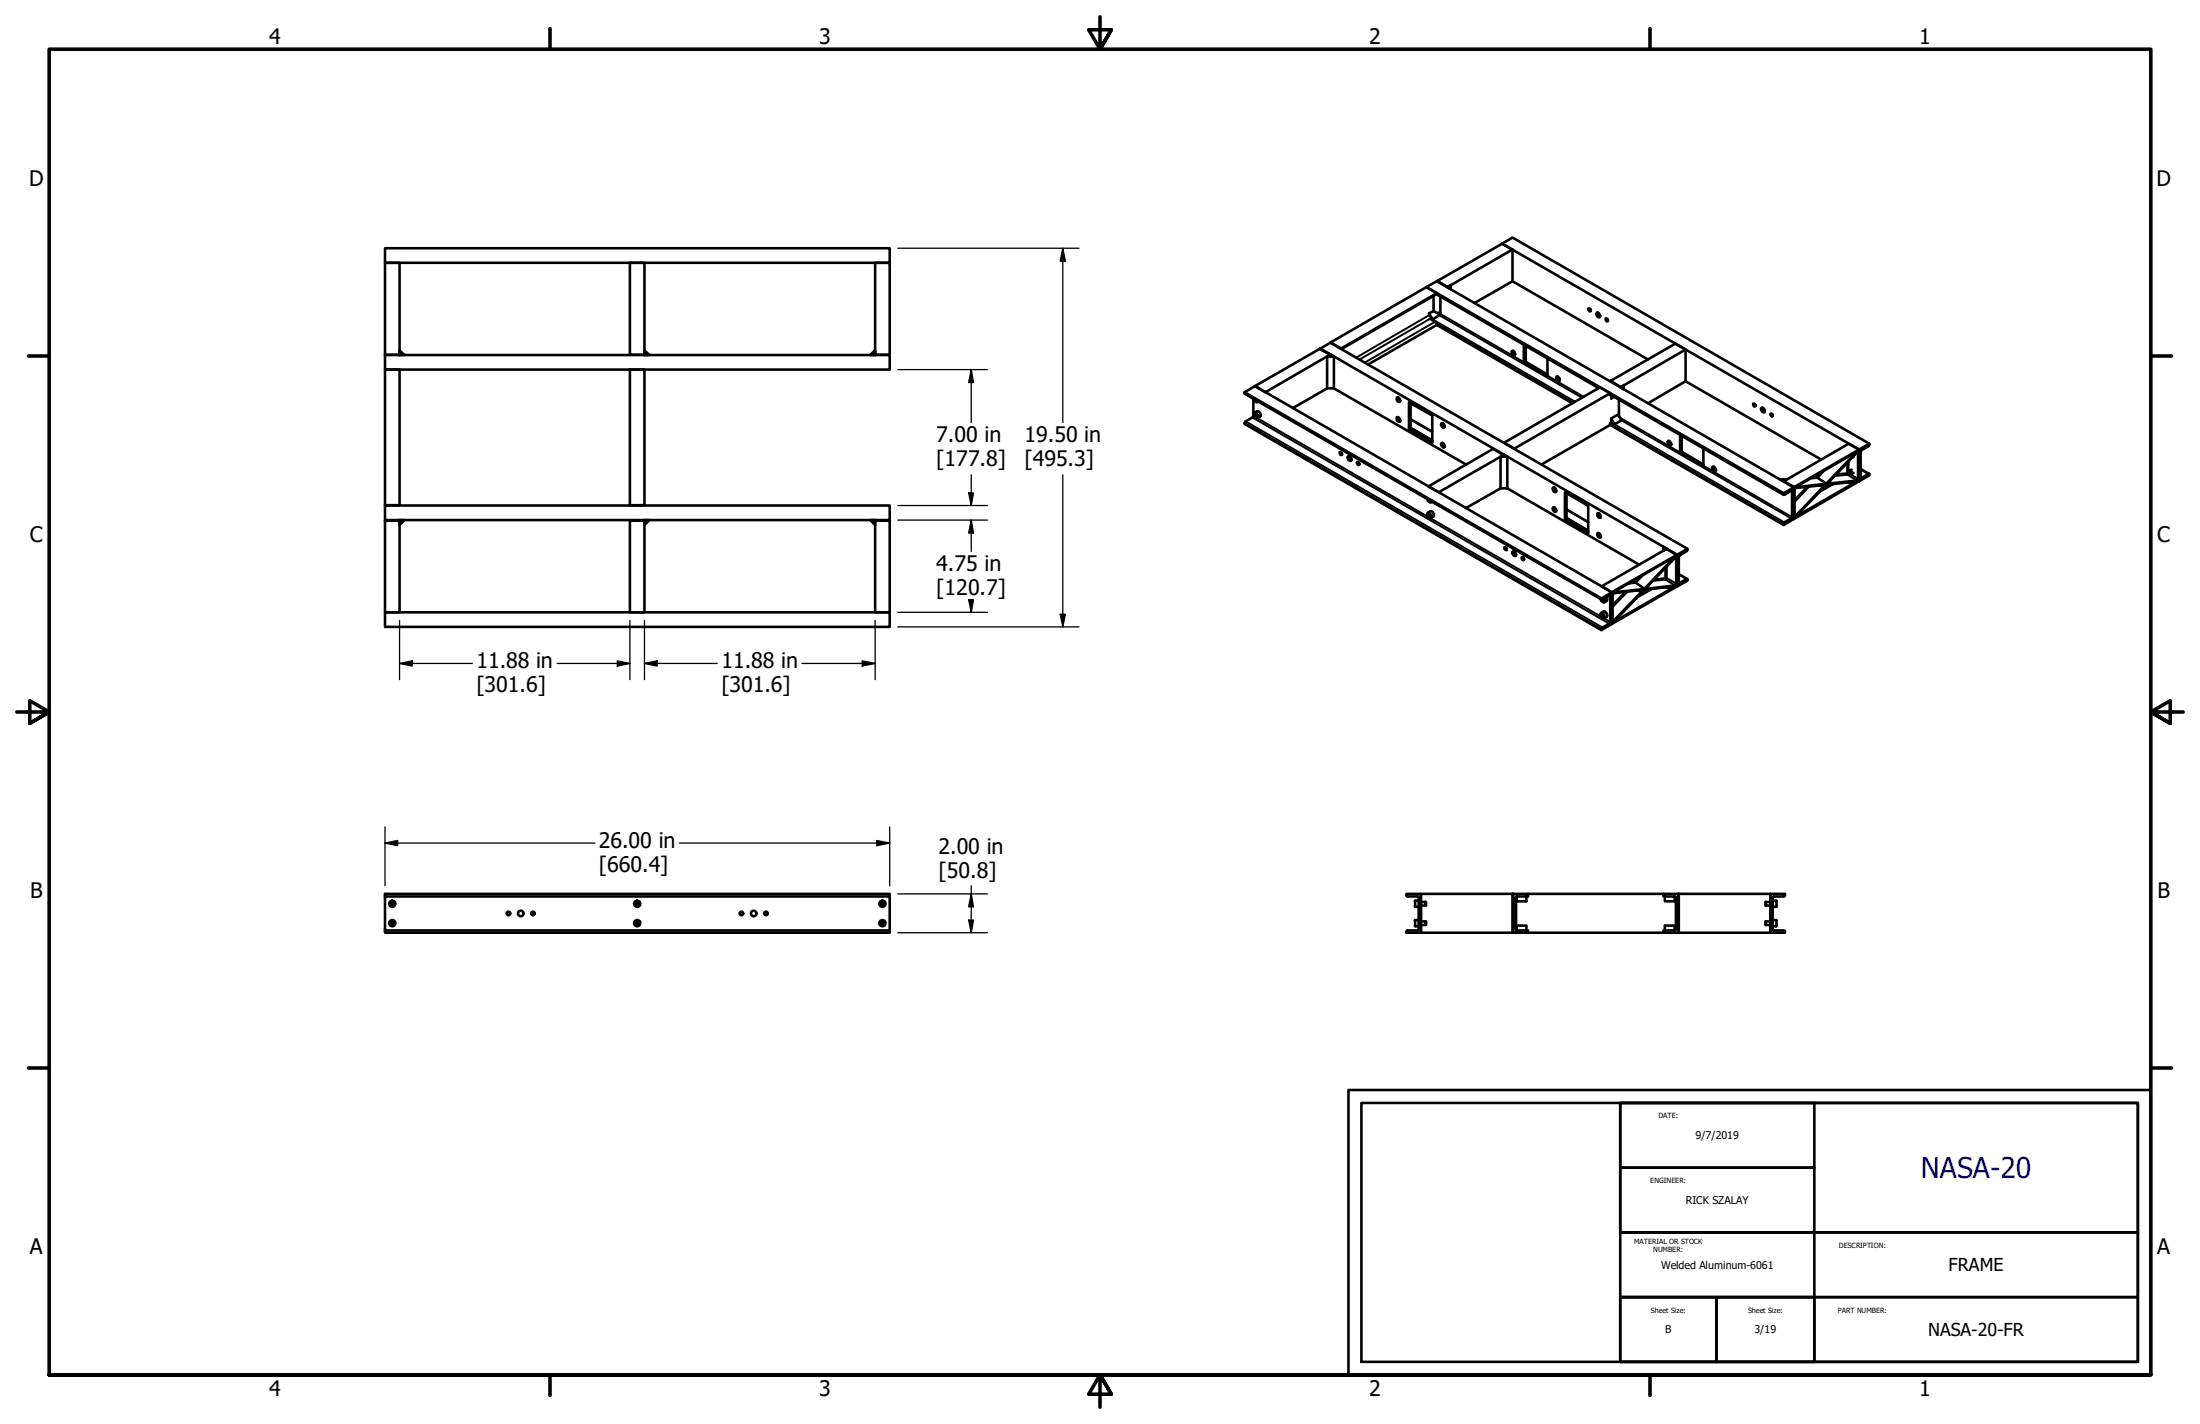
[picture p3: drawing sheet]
<svg xmlns="http://www.w3.org/2000/svg" width="432mm" height="279mm" viewBox="0 0 432 279" stroke-linecap="round" stroke-linejoin="round" font-family="sans-serif">
<!-- layer: Visible (ANSI) -->
<g fill="none" stroke="#000" stroke-width=".51">
<path d="M75.6 48.7h99v2.9h-99zM280 56.3l70.1 40.5v.3l1.6-.8v5.3l-1.5 .9-.1 .5-34.1-19.6M280 56.3l2-1.1 70 40.4-1.9 1.2M280 56.3l-18.8 10.9 2 1.2M280 56.3l2 1.2M281.4 58v3M281.9 57.7l31.9 18.4M281.9 57.7l-18.6 10.8M282 57.5l-.1 .2M282 57.5l-18.8 10.9M282.1 55.1l12.7-7.3 2.1 1.2-12.8 7.3-2-1.2v.1M282.7 58.2v3.2h-.7l-.6-.4-.9 .5"/>
<path d="M284 56.3l.7-.4v.8zM296.9 49v6.2l-7.5 4.2M296.9 55.2l26.6 15.3M75.6 69.6v-18h2.8v18l-2.8 .1M75.6 69.7h99v2.8h-99zM78.4 68.7l1 1h-1zM78.4 69.6l-.1 .1M123.6 69.6v-18h2.9v18h-2.9l.2 .1M123.6 72.5h2.9v26.6h-2.9zM126.5 68.7l.9 1h-.9zM126.5 69.6l-.1 .1M171.8 68.7v1h-1z"/>
<path d="M171.8 69.6v.1M174.6 69.6v-18h-2.8v18h2.8l-.1 .1M244.3 77l70 40.4 .2 .3 1.5-.8v5.4l-1.5 .8-.2 .5-70-40.4 .2-.5 1.3-.8 .2-.2v-3.5M246.1 78.3a.57 .57 0 0 0 .3 .5 .57 .57 0 0 0 .6 0M246.3 75.8l12.7-7.3 2 1.1-12.7 7.4zM246.3 78.4l.3 .3 .1-.1M246.5 78.5h-.1M259.1 68.5v-.1l2-1.2 70.1 40.5-.2 .4-1.4 .9-.1 .2v5.2l1.5-.8h.2v.3l-2 1.2M259.1 68.4l70.1 40.4 2-1.1M260.5 70l.6-.5 .7 .5zM260.5 70v6.2h1.3v-6.2M260.5 76.2l-6.8 3.9"/>
<path d="M261.2 67.2h.1M261.8 76.2l25.9 14.9M263.2 68.4v.1M274.1 78a.5 .5 0 0 1 .6 .3 .5 .5 0 0 1-.1 .6 .66 .66 0 0 1-.5-.9zM274.4 78l.1 .4 .3 .3M276.9 79.1v4.9M280.5 61.8v-.3l.7 1.2-.3-.2h-.2l1 .6 .3 .7M282 63.8l26.6 15.3M282 63.8l-13.5 7.7M282.3 61.4l.2 .4-1.3 .9M296.8 68.8a.55 .55 0 0 1 .5 .3 .55 .55 0 0 1-.1 .6 .61 .61 0 0 1-.4-.9zM297 68.8l.4 .7"/>
<path d="M299.1 71.2l.4-.2 4.2 2.5M299.1 67.6v3.6M299.5 67.8v3.2M303.7 70.3v3.6l-4.6-2.7M305.8 73.9l.3 .8a.51 .51 0 0 1-.6-.2 .51 .51 0 0 1 .1-.6l.4 .2 .1 .4M311.8 60.5a.32 .32 0 0 1 .4 .2 .32 .32 0 0 1-.2 .4l-.3-.4zM312.1 60.6l.1 .2M313.4 61.3a.61 .61 0 0 1 .5 1 .65 .65 0 0 1-.5-1zM313.6 61.3l.2 .5 .3 .2M315.2 62.5a.31 .31 0 0 1 .4 .2 .31 .31 0 0 1-.3 .4l-.1-.3zM315.5 62.6l.1 .1M316 77.4l34.1 19.7"/>
<path d="M316 77.2l-18.8 10.8M316.1 74.7l12.7-7.3 2 1.2-12.7 7.3-2-1.2v.2M316.1 77.5l-.1-.3-2-1.2-18.8 10.9 2 1.1M316.2 77.5v.7l.6-.3M317.8 78.4v3.2M318.1 76l.6-.4v.8zM330.8 68.6v6.2l-7.3 4.3M330.8 74.8l26.6 15.4M344.1 79.2a.32 .32 0 0 1 .4 .2 .32 .32 0 0 1-.1 .4l-.3-.3zM344.4 79.3l.2 .1M75.6 99.2h99v2.8h-99zM75.6 99.1v-26.6h2.8v26.6l-2.8 .1"/>
<path d="M76.5 99.1v.1M125.8 99.1v.1M126.5 99.1v.1M246.1 81.1l.6-.4a.67 .67 0 0 1 .6 .3 .67 .67 0 0 1 0 .7l-.5 .3a.7 .7 0 0 1-.7-.9zM246.4 81.2l.2 .1 .2 .4-.2 .2-.3-.5zM246.4 81.3l-.1 .1M246.6 81.3v.2M246.6 81.5l-.2 .2M246.6 81.5l.1 .1M263 88.7a.32 .32 0 0 1 .3 .2 .32 .32 0 0 1-.1 .4l-.2-.3zM263.3 88.8l.1 .2M264.5 89.7a.45 .45 0 0 1 .5-.1 .45 .45 0 0 1 .2 .4 .32 .32 0 0 1-.2 .4 .32 .32 0 0 1-.4-.2z"/>
<path d="M264.8 89.5l.2 .5 .2 .2M266.3 90.7a.32 .32 0 0 1 .4 .1 .32 .32 0 0 1 0 .4l-.3-.1zM266.7 90.8l.1 .1M274.1 81.9a.5 .5 0 0 1 .6 .2 .5 .5 0 0 1-.1 .6 .6 .6 0 0 1-.5-.8zM274.4 81.9l.1 .3 .3 .3M276.9 82.2l4.2 2.5M276.9 84l-.4 .2v-5.3l4.6 2.6v5.4l-4.6-2.7M276.9 84l4.2 2.4M280.2 97.9a.57 .57 0 0 0 .2 .5 .57 .57 0 0 0 .7 0M280.3 98l.3 .4 .1-.2M280.4 95.4l12.7-7.3 2 1.2-12.7 7.3zM280.5 98.2h-.1"/>
<path d="M282.8 87.1a.41 .41 0 0 1 .5-.1 .41 .41 0 0 1 .2 .4v.3a.49 .49 0 0 1-.6-.1 .49 .49 0 0 1-.1-.5zM283.1 86.9l.2 .5 .3 .2M283.1 83.1l.2 .5 .3 .1-.1-.2a.4 .4 0 0 0-.2-.4 .4 .4 0 0 0-.5 .1 .64 .64 0 0 0 .7 .7l.1-.2M294.5 89.6l.6-.4 .7 .4zM294.5 89.6v6.2h1.3v-6.2M294.5 95.8l-6.8 3.9M295.8 95.8l26 15M297.2 88v.1M305.1 99.6l.3 .6a.47 .47 0 0 0-.1-.5 .47 .47 0 0 0-.5-.1 .5 .5 0 0 0 .1 .6 .5 .5 0 0 0 .5 .1v-.1M305.1 95.7l.3 .6a.54 .54 0 0 0-.6-.6 .52 .52 0 0 0 0 .6 .52 .52 0 0 0 .6 .2v-.2M307.5 96.8v4.9M307.5 99.9l4.2 2.5"/>
<path d="M316 83.4l-13.4 7.7M316.2 82.9l-.2 .1v.4M316.2 82.1l.7 1.1-.7-.3zM316.2 82.1l1.4-.8 .7 1.2-1.4 .7M327.6 86.6l.2 .5 .2 .1a.37 .37 0 0 1-.4 .2 .37 .37 0 0 1-.3-.4v-.3a.4 .4 0 0 1 .4-.1 .4 .4 0 0 1 .3 .4v.2M329.7 88.9l.4-.3 4.2 2.5M329.8 85.3l-.1 3.6M330.1 85.5v3.1M334.3 88v3.5l-4.6-2.6M336.1 91.6h.1a.57 .57 0 0 1 .4 .9 .6 .6 0 0 1-.5-.9zM336.4 91.6l.1 .5 .3 .2M345.7 80.1a.5 .5 0 0 1 .6 .1 .5 .5 0 0 1 0 .6v.1a.61 .61 0 0 1-.6-.8z"/>
<path d="M345.9 80l.2 .5 .3 .2M347.5 81.2a.3 .3 0 0 1 .3 .1 .3 .3 0 0 1 0 .4zM347.8 81.3l.1 .1M349.4 94h1.3l-.6 .4zM350.1 94.4l2.1 1.2h-.2v6.3l-1.9 1.1M350.1 94.4l12.7-7.3 2.1 1.1v6.2M350.1 94.4v.1M357.8 95.2l-5.5 .6-.1 .3v5.1M363 92.6v-.2a.37 .37 0 0 1 .4 .2 .37 .37 0 0 1-.1 .4l-.1-.1M363.4 92.1l-.4 .2M363.6 94.6l-5.1 .5-5.2 5.4-.2 .3M363.6 89.1l-10.3 6-.2 .3"/>
<path d="M363.8 89.7l-.3 .2M363.8 92.8l-.4 .2M364.6 88.8l-5.6 5.8v.2M364.9 94.4v-6.2l-12.7 7.4v6.2l-.2-.1M364.9 94.4l-12.7 7.4M365.2 92l1.6 1M366.9 87.1l-2 1.1-70.1-40.4 2.1-1.2 70 40.5-.2 .5-1.5 .9v5.2l.2 .1 1.3-.8h.2v.3l-2 1.1M75.6 102v.2h2.8v17.9h-2.8v-17.9M78.3 102l.1 .2M78.4 102h1l-1 1zM123.8 102l-.2 .2h2.9v17.9h-2.9v-17.9M126.4 102l.1 .2"/>
<path d="M126.5 102h.9l-.9 1zM170.8 102h1v1zM171.8 102v.2M174.5 102l.1 .2h-2.8v17.9h2.8v-17.9M280.2 100.7l.5-.4a.7 .7 0 0 1 .6 1l-.4 .4h-.3l-.4-.5zM280.4 100.8l.3 .5-.1 .2-.3-.5zM280.5 100.9l-.2 .1M280.5 101l.1 .2M280.6 101.2l-.2 .1M280.6 101.2h.1M295.3 107.4a.34 .34 0 0 1 .3 .1 .34 .34 0 0 1 0 .4l-.3-.2zM295.6 107.5l.1 .1"/>
<path d="M296.8 108.3a.52 .52 0 0 1 .7 .1 .52 .52 0 0 1 0 .7 .65 .65 0 0 1-.7-.8zM297.1 108.2l.5 .7M298.7 109.3a.32 .32 0 0 1 .4 .2 .32 .32 0 0 1-.1 .4l-.4-.4zM299 109.4l.1 .2M307.5 101.7l-.4 .2v-5.3l4.6 2.7v5.2l-4.6-2.6M307.5 101.7l4.2 2.4M313.5 104.6a.57 .57 0 0 1 .7 .7 .51 .51 0 0 1-.6 0 .51 .51 0 0 1-.1-.7zM313.5 100.8a.5 .5 0 0 1 .6 .2 .5 .5 0 0 1-.1 .6 .7 .7 0 0 1-.5-.8zM313.8 104.6l.1 .4 .3 .3M313.8 100.7l.1 .4 .3 .3M314.3 117.4l2.1-1.2-70.1-40.4-2 1.2v.3l70.1 40.4M314.6 117.6v.1"/>
<path d="M314.6 117.7l-.2 .2M314.6 117.7h.2M314.7 117.6l-.1 .4-.3-.3M315.3 117.2l.2 .5-.6 .5a.74 .74 0 0 1-.8-.7M322.1 115.8l-5.4 .6-.2 .1v5.3M327.2 107.7l-.7 .4v-.8l.7 .5M327.9 109.7l-10.3 5.9-.2 .4M327.9 115.1l-5.1 .6-5.3 5.5-.1 .3M328.9 109.4l-5.6 5.7v.3M329.1 108.9l-12.7 7.3-2.1-1.1 12.8-7.4 2 1.2v6.2l-12.7 7.3v-6.2v6.2l-2.1 1.2M329.2 108.8v6.3l-.1-.1M329.5 112.6l1.7 1"/>
<path d="M75.6 120.1h99v2.9h-99zM314.2 120.3l.6-.3a.73 .73 0 0 1 .5 1l-.5 .3a.59 .59 0 0 1-.7-.5zM314.4 120.5l.4 .4-.2 .2-.2-.1-.1-.3zM314.5 120.5l-.2 .2M314.6 120.6v.2M314.6 120.8l-.2 .2M314.6 120.8h.2M75.6 175.9h99v-.5h-99v7.2M76.8 177h.4l.1 .3-.1 .3h-.4l-.2-.3zM124.9 177h.3l.2 .3-.2 .3h-.3l-.2-.3zM173 177h.4l.1 .3-.1 .3h-.4l-.2-.3zM174.6 175.9v6.7"/>
<path d="M276.3 175.9l-.2-.1-.1-.4h2.9v7.6h-2.9v-.2M276.3 175.9h1.9l.2 .2M277.7 177.8l.1 .1M277.7 176.8v1.1M277.8 176.7l-.1 .1M277.8 177.9h.6M277.8 176.7h.6M278.4 176.1v6.2M279.3 177.7h.5M279.3 177h.5M279.8 177h.1v.6l-.1 .1M279.8 177v.7"/>
<path d="M297 175.5l-.1-.1v7.6l.1-.1M297 175.4h-18.1v7.6h18.1M297 175.4h2.8v.4l-.2 .1v.9h-1.9v-.9M297 175.4v7.6h2.8v-.2M297.4 176.1v6.2M297.4 176.3h.2M297.6 176.1v6.2M297.7 175.9l-.1 .2M297.7 175.9l-.2 .2M326.5 175.6v-.2h2.9v7.6M326.5 175.6v.3h.3M326.5 175.4h-26.6v.5h-2.2"/>
<path d="M326.5 175.7l.2 .2M326.8 175.9h1.9v.9h-1.9zM328.7 175.9l.2 .2M328.9 176.1v6.2M329.4 175.5l.1-.1v7.6l-.1-.1M329.4 175.4h18.1v7.6h-18.1M346.6 177v.7M346.6 177.7h.6M346.6 177h.6M347.9 176.1v6.2M347.9 177.9h.7M347.9 176.7h.7"/>
<path d="M348.6 176.7l.1 1.2M348.7 177.8l-.1 .1M350.1 175.9h-1.9l-.2 .2M350.1 175.9l.2-.1v-.4h-2.8v7.6h2.8v-.2M75.6 182.6h99v.4h-99zM76.8 180.8h.4l.1 .3-.1 .3h-.4l-.2-.3zM124.9 180.8h.3l.2 .3-.2 .3h-.3l-.2-.3zM173 180.8h.4l.1 .3-.1 .3h-.4l-.2-.3zM276.3 182.6l-.3 .2M277.7 181.6l.1 .1M277.7 180.6v1.1M277.8 180.5l-.1 .1"/>
<path d="M277.8 181.7h.6M277.8 180.5h.6M278.4 182.3l-.2 .3h-1.9M279.3 181.5h.5M279.3 180.8h.5M279.8 180.8h.1v.6l-.1 .1M279.8 180.8v.7M297.4 182.1h.2M297.5 182.3l.2 .3M297.6 182.3l.1 .3M297.7 182.6v-1h1.9v1M297.7 182.6h1.9"/>
<path d="M299.6 182.6h.3v.4h26.6M299.6 182.6l.2 .2M326.7 182.6l-.2 .2M326.8 182.6h-.3v.4h2.9M326.8 181.6h1.9v1h-1.9zM328.9 182.3l-.2 .3M346.6 180.8v.7M346.6 181.5h.6M346.6 180.8h.6M347.9 181.7h.7M347.9 180.5h.7M348 182.3l.2 .3h1.9"/>
<path d="M348.6 180.5l.1 .1M348.7 180.6l-.1 1.1M350.1 182.6l.2 .2"/>
<circle cx="363.1" cy="92.7" r=".21"/>
<circle cx="77" cy="177.3" r=".6"/>
<circle cx="99.8" cy="179.2" r=".35"/>
<circle cx="102.2" cy="179.2" r=".54"/>
<circle cx="104.6" cy="179.2" r=".35"/>
<circle cx="125.1" cy="177.3" r=".6"/>
<circle cx="145.5" cy="179.2" r=".35"/>
<circle cx="147.9" cy="179.2" r=".54"/>
<circle cx="150.3" cy="179.2" r=".35"/>
<circle cx="173.2" cy="177.3" r=".6"/>
<circle cx="77" cy="181.1" r=".6"/>
<circle cx="125.1" cy="181.1" r=".6"/>
<circle cx="173.2" cy="181.1" r=".6"/>
</g>
<!-- layer: Visible Narrow (ANSI) -->
<g fill="none" stroke="#000" stroke-width=".38">
<path d="M282 57.7l31.8 18.4M244.3 77.2l70 40.4M246.1 78.3a.44 .44 0 0 0 .3 .5 .44 .44 0 0 0 .5-.1M247 78.7l-.2 .2M280.5 61.8l-14.3 8.4M280.7 62.5l-13.9 8M280.9 62.5l28.2 16.3M281.7 63.1l-13.8 8M282 63.5l26.8 15.5M282.4 61.4l16.7 9.7M282.5 61.8l28 16.2M303.7 73.7l7.1 4.2"/>
<path d="M316 77.3l34.1 19.7M244.3 83l70 40.4M244.5 82.7l70 40.4M245.8 81.9l70 40.5M246 81.6l.3 .2M246.3 81a.57 .57 0 0 1 .5 .4 .57 .57 0 0 1-.1 .6 .65 .65 0 0 1-.4-1zM246.3 81a.7 .7 0 0 1 .5 1M246.8 82l33.5 19.4M276.9 83.9l4.2 2.5M276.9 82.4l4.2 2.4M280.2 97.9a.51 .51 0 0 0 .7 .5M281 98.4l-.1 .2"/>
<path d="M316 83.2l34.1 19.6M316.2 82.9l34 19.6M317.9 81.9l11.9 6.9M318.3 82.5l33.3 19.2M334.3 91.4l17.4 10.1M351.6 96.3l.1 .1M352.5 95.7l-.3 .3v5.2M352.5 95.7l-.1 .1M353.1 95.4h.1M353.1 95.3l.1 .1M353.2 95.4l.1 .2M353.4 95l-.3 .4 .2 .2"/>
<path d="M353.4 95l-.1 .1M354.6 95.5l-2.4 2.6M355.2 95.4l-3 3.2M356.6 93.5l.2 .2M356.6 93.5l.1 .3M356.6 93.5h-.7M356.7 93.8l1.6 1.1M356.7 93.8l-1.5 .1M356.8 93.7l-.1 .1M356.8 93.7l1.7 1.1M357 95.2l.8 .3M357.3 92.7l-.7 .8"/>
<path d="M357.8 95.5l.1 .1M357.8 95.5l-5.4 5.7-.2-.2M357.9 95.1l.1 .1-.1 .4M357.9 95.1l-.1 .4M357.9 95.1l-5.4 .6M357.9 95.6l-5.4 5.7M358.3 92.1l-1.5 1.6M358.3 94.9l.1 .2M358.3 94.9l-5.1 .5M358.4 95.1l-5.1 5.4M358.4 95.1l-5.1 .5M358.4 95.1v.1"/>
<path d="M358.5 94.8l.1 .1M358.5 94.8l-.2 .1M358.6 95.1h-.2M358.6 94.9l-.2 .2M358.6 95.1h-.1M359.2 95l-1.5 .9M360 94.9l-3.1 1.8M362.5 94.7l1 .2M362.5 90.8v2l-2.1 .2M362.6 93.2l1.8 1M362.6 93.2l-2.6 .2M362.8 92.8l-.2 .4"/>
<path d="M362.8 92.8h-.3l.1 .4M362.8 90.5v2.3M363.1 89.4l.4 .1-5 5.3M363.5 94.9l.1 .2M363.5 94.9l-10.2 5.9-.1-.2M363.6 89.1h.3l-.2 .5M363.6 89.1l-.1 .1M363.6 89.1l.1 .2-.2 .2 .2 .1M363.6 95.1l-10.2 5.9M363.6 89.1l-10.2 5.9M363.7 94.5h.1l.1 .2-.3 .4M363.7 94.5v.2l-.2 .2"/>
<path d="M363.7 94.5l-5.1 .6M363.7 89.6l-5.1 5.3M364.4 94.2v.2M364.4 94.2l.3-.3-.1 .5h-.2M364.4 94.2l-5.4 .5M364.4 88.8l-5.4 5.8-.1 .3h.2l-.1-.1M364.4 94.4l-5.3 .5M364.4 88.8l.2 .1v5l-1.8-1.1M364.6 88.8l.1 .1v-.2l-.3 .1M364.7 88.9v5M365.2 92.1l1.5 .9M365.2 93.7l.2 .1"/>
<path d="M280.2 100.7a.56 .56 0 0 1 .6 .3 .56 .56 0 0 1-.1 .7 .69 .69 0 0 1-.5-1zM280.3 100.6a.73 .73 0 0 1 .6 1.1M280.7 101.7l33.6 19.3M307.5 101.6l4.2 2.5M307.5 100l4.2 2.5M314.1 117.5a.46 .46 0 0 0 .2 .6 .46 .46 0 0 0 .6-.1l-.1-.5M314.9 117.5v.7M315.8 116.9l.2 .1M316.5 116.8v5l.2-.1 .1 .2-.3 .1v-.3M316.8 116.3l-.1 .1M316.8 116.3l-.2 .1-.1 .3M317.4 116l.2 .2"/>
<path d="M317.7 115.6l-.3 .4 .2 .2M317.7 115.6h-.1M319 116.1l-2.5 2.6M319.5 116.1l-3 3M321 114.4l1.6 1.1M321 114.4l-1.5 .2M321.1 114.3l-.1 .1M321.1 114.3l-.2-.3 .1 .4M321.3 115.9l.8 .2M321.6 113.3l-.7 .7-.7 .2M322.1 116.1l-5.4 5.6-.2-.1M322.2 115.7l.1 .1-.1 .5-.1-.2z"/>
<path d="M322.2 115.7l-5.4 .6M322.6 112.8l-1.5 1.5M322.6 115.5l.1 .1M322.6 115.5h.2M322.6 115.5l-5.1 .6-.1-.1M322.7 115.6l-5.1 .6M322.8 115.5l-.1 .1M322.8 115.6l-6 6.3M322.8 115.6v.1M323.3 115.4v.2M323.5 115.6l-1.5 .9M324.3 115.6l-3.1 1.7"/>
<path d="M326.8 111.4v2l-2.1 .3M326.8 115.3l1 .3-10.2 5.9M326.9 113.7l1.8 1.1M326.9 113.7l-2.5 .3M327.2 113.4l-.3 .3M327.2 113.4h-.4l.1 .3M327.2 111.1v2.3M327.4 110h.5M327.9 109.7l.3 .1-.2 .4M327.9 110l.1 .2M327.9 109.7h.1M327.9 109.7l-10.2 5.9"/>
<path d="M327.9 115.7l-10.2 5.9M327.9 110l-5.1 5.4-1.7-1.1M327.9 109.7l.1 .1-.1 .2M328 115.1l.2 .2-.3 .4M328 115.1v.2l-.2 .3 .1 .1M328 115.1l-5.2 .5M328 110.2l-5.2 5.3M328.7 114.8v.2M328.7 114.8l-5.4 .6-.1-.1M328.7 109.4l-5.4 5.7-.1 .4 .1 .1M328.7 109.4l.2-.1 .2 .2M328.7 115l-5.4 .6"/>
<path d="M328.7 109.4v.1M328.7 109.4l.2 .1M328.9 109.4v.1M328.9 109.5h.2M328.9 109.5v5l-1.7-1.1M329.1 114.5l-.4 .5M329.1 114.5l-.4 .3M329.1 109.5v5M329.5 114.3l.2 .1M329.5 112.7l1.5 .9M352.2 101.2v.1h.3M352.2 101.2h.1"/>
<path d="M352.2 101.2h.2l.1 .1M353.1 100.8l.3 .2M353.3 100.5l-.2 .3 .1 .2h.2M353.3 100.5h.1M314.1 120.5a.5 .5 0 0 1 .7 .1 .5 .5 0 0 1-.1 .7l-.4-.2zM314.3 120.3a.67 .67 0 0 1 .6 .3 .67 .67 0 0 1 0 .7M314.8 121.3l1.2 .7M317.4 121.5h.2M317.5 121.3l.1 .2M317.6 121.2l-.2 .3 .2 .2 .1-.1M317.6 121.5l.1 .1"/>
</g>
<g fill="#000">
<circle cx="352.2" cy="96.1" r=".19"/>
<circle cx="359.1" cy="94.4" r=".19"/>
<circle cx="322.7" cy="115.8" r=".19"/>
<circle cx="323.3" cy="115.1" r=".19"/>
</g>
<!-- layer: Visible (ANSI) -->
<g fill="#000">
<circle cx="357.8" cy="95.2" r=".25"/>
<circle cx="363.6" cy="94.6" r=".25"/>
<circle cx="322.1" cy="115.8" r=".25"/>
<circle cx="327.9" cy="115.1" r=".25"/>
</g>
<!-- layer: Title (ANSI) -->
<path d="M264.7 213.9h157.4v55.8h-157.4zM267.2 216.4h152.4v50.8h-152.4zM318 216.4h38.1v12.7h-38.1zM318 216.4h101.6v25.4h-101.6zM318 229.1h38.1v12.7h-38.1zM318 254.5v12.7h18.9v-12.7h19.2v12.7h-19.2v-12.7zM318 241.8h101.6v12.7h-101.6zM318 254.5h101.6v12.7h-101.6zM336.9 254.5v12.7M356.1 241.8v25.4" fill="none" stroke="#000" stroke-width=".51"/>
<!-- layer: Border (ANSI) -->
<g fill="none" stroke="#000" stroke-width=".7">
<path d="M107.9 5.6v4.1M215.9 3.3v6.4l-2.2-3.9h4.4l-2.2 3.9 2.2-3.9M323.8 5.6v4.1M5.6 69.8h4.1M422.1 69.8h4.1M3.3 139.7h6.4l-3.9-2.2v4.4l3.9-2.2-3.9 2.2M428.5 139.7h-6.4l3.9-2.2v4.4l-3.9-2.2 3.9 2.2M5.6 209.5h4.1M422.1 209.5h4.1M9.7 269.7v-260h412.4v260h-412.4h412.4M107.9 269.7v4.1M218.1 273.6l-2.2-3.9 2.2 3.9h-4.4l2.2-3.9v6.4"/>
<path d="M323.8 269.7v4.1"/>
</g>
<!-- layer: Dimension (ANSI) -->
<g fill="none" stroke="#000" stroke-width=".25">
<path d="M176.2 48.7h35.6M208.6 48.7l.5 2.5h-1zM208.6 48.7v34.2M176.2 72.5h17.6M190.6 72.5l.5 2.6h-1zM190.6 72.5v10.4M176.2 99.2h17.6M190.1 96.7h1l-.5 2.5zM190.6 93.2v6M208.6 93.2v29.8M176.2 102h17.6M190.1 117.7h1l-.5 2.4z"/>
<path d="M190.6 102l.5 2.6h-1zM190.6 102v6.2M190.6 117.7v2.4M78.4 130.2l2.5-.5v1zM78.4 130.2h14.3M78.4 121.7v11.6M109.3 130.2h14.3M121.2 129.7l2.4 .5-2.4 .5zM123.6 121.7v11.6M126.5 130.2l2.5-.5v1zM126.5 130.2h14.3M126.5 121.7v11.6"/>
<path d="M157.4 130.2h14.4M169.2 129.7l2.6 .5-2.6 .5zM171.8 121.7v11.6M176.2 120.1h17.6M176.2 123h35.6M208.1 120.5h1l-.5 2.5zM75.6 165.4l2.4-.5v1zM75.6 165.4h41.2M75.6 162.2v11.6M133.3 165.4h41.3M172.1 164.9l2.5 .5-2.5 .5zM174.6 162.2v11.6"/>
<path d="M176.2 175.4h17.6M190.6 175.4l.5 2.5h-1zM190.6 173.8v9.2M176.2 183h17.6M190.1 180.5h1l-.5 2.5z"/>
</g>
<g fill="#000">
<path d="M208.6 48.7l.5 2.5h-1z" fill-rule="evenodd"/>
<path d="M190.6 72.5l.5 2.6h-1z" fill-rule="evenodd"/>
<path d="M190.1 96.7h1l-.5 2.5z" fill-rule="evenodd"/>
<path d="M190.1 117.7h1l-.5 2.4z" fill-rule="evenodd"/>
<path d="M190.6 102l.5 2.6h-1z" fill-rule="evenodd"/>
<path d="M78.4 130.2l2.5-.5v1z" fill-rule="evenodd"/>
<path d="M121.2 129.7l2.4 .5-2.4 .5z" fill-rule="evenodd"/>
<path d="M126.5 130.2l2.5-.5v1z" fill-rule="evenodd"/>
<path d="M169.2 129.7l2.6 .5-2.6 .5z" fill-rule="evenodd"/>
<path d="M208.1 120.5h1l-.5 2.5z" fill-rule="evenodd"/>
<path d="M75.6 165.4l2.4-.5v1z" fill-rule="evenodd"/>
<path d="M172.1 164.9l2.5 .5-2.5 .5z" fill-rule="evenodd"/>
<path d="M190.6 175.4l.5 2.5h-1z" fill-rule="evenodd"/>
<path d="M190.1 180.5h1l-.5 2.5z" fill-rule="evenodd"/>
</g>
<text font-size="5.6" fill="#00f" x="377" y="231.1">NASA-20</text>
<g font-size="4.2">
<text x="52.8" y="8.6">4</text>
<text x="160.8" y="8.6">3</text>
<text x="268.7" y="8.6">2</text>
<text x="376.7" y="8.6">1</text>
<text x="5.7" y="36.4">D</text>
<text x="423.3" y="36.4">D</text>
<text x="183.8" y="86.8">7.00 in</text>
<text x="201.1" y="86.8">19.50 in</text>
<text x="183.8" y="91.5">[177.8]</text>
<text x="201.1" y="91.5">[495.3]</text>
<text x="5.8" y="106.3">C</text>
<text x="423.4" y="106.3">C</text>
<text x="183.8" y="112.1">4.75 in</text>
<text x="183.8" y="116.7">[120.7]</text>
<text x="93.5" y="131.1">11.88 in</text>
<text x="141.6" y="131.1">11.88 in</text>
<text x="93.5" y="135.8">[301.6]</text>
<text x="141.6" y="135.8">[301.6]</text>
<text x="117.5" y="166.4">26.00 in</text>
<text x="184.2" y="167.5">2.00 in</text>
<text x="117.5" y="171.1">[660.4]</text>
<text x="184.2" y="172.2">[50.8]</text>
<text x="5.9" y="176.1">B</text>
<text x="423.5" y="176.1">B</text>
<text x="5.8" y="246">A</text>
<text x="423.4" y="246">A</text>
<text x="52.8" y="273.8">4</text>
<text x="160.8" y="273.8">3</text>
<text x="268.7" y="273.8">2</text>
<text x="376.7" y="273.8">1</text>
</g>
<g font-size="3.5">
<text x="382.5" y="249.4">FRAME</text>
<text x="378.5" y="262.1">NASA-20-FR</text>
</g>
<g font-size="2.1">
<text x="332.8" y="223.4">9/7/2019</text>
<text x="330.9" y="236.2">RICK SZALAY</text>
<text x="326" y="248.9">Welded Aluminum-6061</text>
<text x="326.8" y="261.6">B</text>
<text x="344.4" y="261.5">3/19</text>
</g>
<g font-size="1.4">
<text x="325.5" y="219.5">DATE:</text>
<text x="323.9" y="232.2">ENGINEER:</text>
<text x="320.7" y="244">MATERIAL OR STOCK</text>
<text x="324.5" y="245.7">NUMBER:</text>
<text x="360.9" y="244.9">DESCRIPTION:</text>
<text x="324" y="257.6">Sheet Size:</text>
<text x="343.1" y="257.6">Sheet Size:</text>
<text x="360.7" y="257.6">PART NUMBER:</text>
</g>
</svg>
